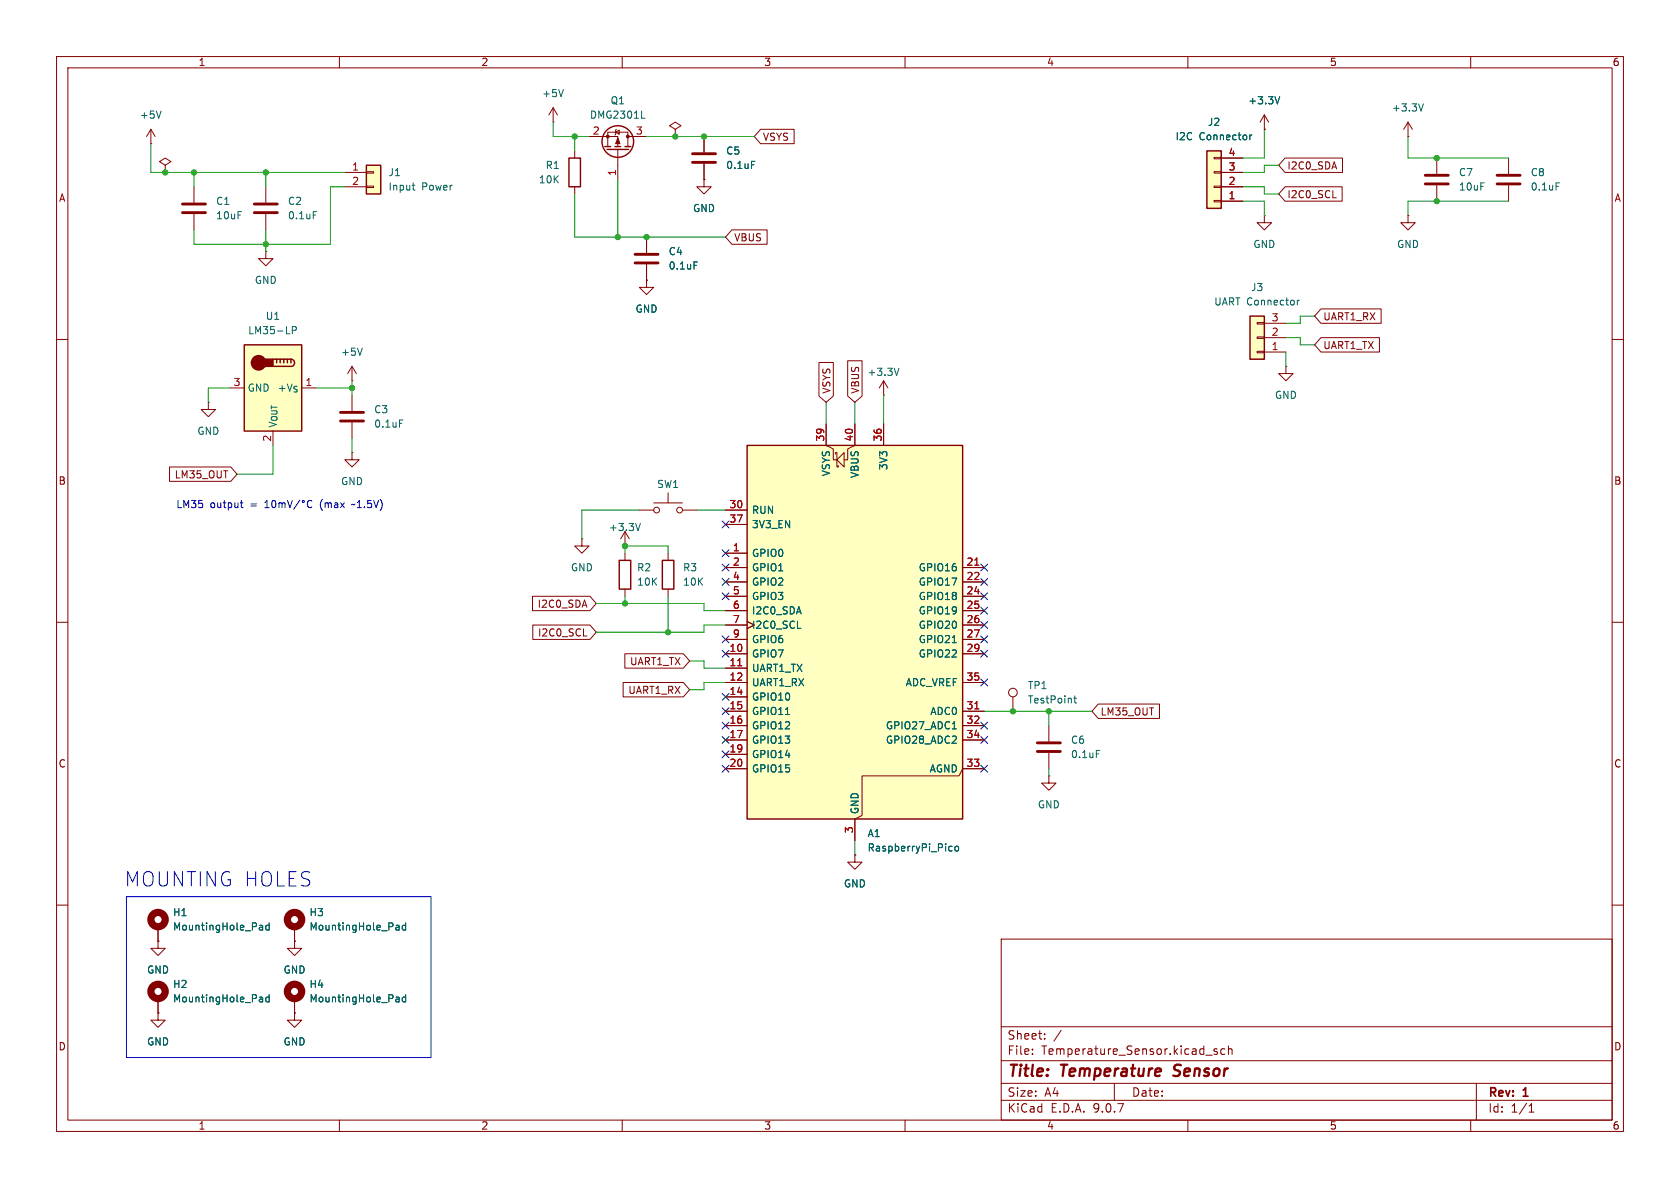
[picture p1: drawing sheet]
<svg xmlns="http://www.w3.org/2000/svg" width="297mm" height="210mm" viewBox="0 0 297 210" stroke-linecap="round" stroke-linejoin="round" font-family="sans-serif">
<g fill="none" stroke="#840000" stroke-width=".18">
<path d="M10 10h277v190h-277zM12 12h273v186h-273zM60 10v2M110 10v2M160 10v2M210 10v2M260 10v2M26.7 25.4h.1M26.7 22.9l-.8 1.2M26.7 22.9l.7 1.2M26.7 22.9v2.5M29.2 29.2l1-.6-1-.7-1 .7 1 .6v1.3"/>
<path d="M29.2 30.5h.1M34.3 33v2.8M34.3 37.8v2.8M47 33v2.8M47 37.8v2.8M101.6 26.7v1.2M101.6 33v1.3M10 60h2M36.8 71.1v1.3h1.3l-1.3 1.3-1.2-1.3h1.2M36.8 71.1h.1M62.2 69.9v2.7M62.2 74.7v2.8"/>
<path d="M285 60h2M62.2 80v1.3h1.3l-1.3 1.3-1.2-1.3h1.2M62.2 80h.1M102.9 95.3v1.2h1.2l-1.2 1.3-1.3-1.3h1.3M102.9 95.3h.1M110.5 96.5h.1M110.5 94v2.5M110.5 97.8v1.3M110.5 94l-.8 1.3M110.5 94l.8 1.3M113 90.2h2.6M115.6 88.9h5"/>
<path d="M118.1 87.1v1.8M118.1 97.8v1.3M120.6 90.2h2.6M10 110h2M110.5 104.1v1.3M118.1 104.1v1.3M285 110h2M185.4 137.2v1.2h1.3l-1.3 1.3-1.3-1.3h1.3M185.4 137.2h.1M185.4 128.3v2.8M185.4 133.1v2.8M10 160h2"/>
<path d="M27.9 179.1v1.2h1.3l-1.3 1.3-1.2-1.3h1.2M27.9 179.1h.1M27.9 166.4v1.2h1.3l-1.3 1.3-1.2-1.3h1.2M27.9 166.4h.1M27.9 163.8v2.6M52.1 166.4v1.2h1.2l-1.2 1.3-1.3-1.3h1.3M52.1 166.4h.1M52.1 163.8v2.6M177 166h108v32h-108zM285 160h2M60 198v2M110 198v2"/>
<path d="M160 198v2M177 194.5h108M177 191.5h108M177 187.5h108M177 181.5h108M182.5 186.3v.1M182.5 185.5v.1M184.7 183.6v.1M184.7 182.8v.1M187.6 182.1l-1.3 2M197 191.5v3M210 198v2"/>
<path d="M213.2 186.5h1.1M215.2 185.5l-.4-.1-.2 .2 .1 .2 .5 .2v.3h-.6M216.5 185.5l-.4-.1-.3 .3v.4l.2 .2h.5M217.2 185.5l.2-.1 .3 .1 .1 .9M217.2 184.9v1.5M260 198v2M261 191.5v6.5M270.3 196.6h.9M270.3 195.5l.4-.4v1.5"/>
<circle cx="116.1" cy="90.2" r=".51"/>
<circle cx="120.1" cy="90.2" r=".51"/>
</g>
<path d="M207.4 190.1l.3 .1M207.7 188.4l-.1 .4v.2" fill="none" stroke="#840000" stroke-width=".4"/>
<g fill="none" stroke="#840000" stroke-width="1.3">
<circle cx="27.9" cy="162.6" r="1.27"/>
<circle cx="52.1" cy="162.6" r="1.27"/>
</g>
<g fill="none" stroke="#006464" stroke-width=".18">
<path d="M28.5 19.6l-.4 1.3M55.4 37.4h.6M70.6 74.2h.6M113.2 92.5l-.4 1.3M193.8 132.7h.6M46 163.6h.4v.8M46.4 164.3l-.4 .1M46.4 163.9h-.4M47.6 163.6h-.4l-.2 .2 .1 .5h.5M47.6 163.1v1.3M70.1 163.6h.4l.1 .8M70.6 164.3l-.5 .1"/>
<path d="M70.6 163.9h-.5M71.7 163.6h-.3l-.3 .2 .1 .5h.5M71.7 163.1v1.3"/>
</g>
<path d="M100.6 27.9h2v5.1h-2zM109.5 99.1h2v5h-2zM117.1 99.1h2v5h-2z" fill="none" stroke="#840000" stroke-width=".25"/>
<path d="M32.3 36.1h4M32.3 37.6h4M45 36.1h4M45 37.6h4M60.2 72.9h4.1M60.2 74.4h4.1M183.4 131.3h4.1M183.4 132.8h4.1" fill="none" stroke="#840000" stroke-width=".51"/>
<path d="M43.2 61h10.1v15.2h-10.1z" fill="#ffffc2"/>
<path d="M43.2 61h10.1v15.2h-10.1zM48.3 63.5h3.1M48.3 64.8h3.1M48.9 63.5v.6M49.5 63.5v.6M50.2 63.5v.6M50.8 63.5v.6M51.4 63.5a.64 .64 0 0 1 .7 .6 .64 .64 0 0 1-.7 .7M51.4 63.5v.6" fill="none" stroke="#840000" stroke-width=".25"/>
<g fill="#840000" stroke="#840000" stroke-width=".25">
<path d="M46.4 63.5h1.9v1.3h-1.9z"/>
<circle cx="45.7" cy="64.1" r="1.27"/>
</g>
<g fill="none" stroke="#840000" stroke-width=".18">
<path d="M223.5 22.9h.1M223.5 20.3l-.7 1.3M223.5 20.3l.8 1.3M223.5 20.3v2.6M47 44.5v1.2h1.3l-1.3 1.3-1.3-1.3h1.3M47 44.5h.1M40.6 68.6h2.6M48.3 76.2v2.5M53.3 68.6h2.6M62.2 67.3h.1M62.2 64.8l-.7 1.2M62.2 64.8l.8 1.2"/>
<path d="M62.2 64.8v2.5"/>
</g>
<path d="M226.2 17.1l-.4 1.3M51.7 58.4l.6-.1 .1-.1-.1-.3-.6-.2v1.3M64 61.5l-.4 1.3" fill="none" stroke="#006464" stroke-width=".18"/>
<path d="M213.4 26.7h2.5v10.1h-2.5z" fill="#ffffc2"/>
<path d="M213.4 26.7h2.5v10.1h-2.5z" fill="none" stroke="#840000" stroke-width=".25"/>
<g fill="none" stroke="#840000" stroke-width=".18">
<path d="M214.6 35.4h1.3v.3h-1.3zM214.6 32.9h1.3v.2h-1.3zM214.6 30.4h1.3v.2h-1.3zM214.6 27.8h1.3v.3h-1.3zM215.9 35.6h3.8M215.9 33h3.8M215.9 30.5h3.8M215.9 27.9h3.8M254 27.9v2.8M254 32.8v2.8M266.7 27.9v2.8M266.7 32.8v2.8"/>
<path d="M156.2 69.9h.1M156.2 67.3l-.8 1.3M156.2 67.3l.8 1.3M156.2 67.3v2.6"/>
</g>
<path d="M220.9 23.9v.8M221.3 23.9l-.4 .2M275.1 32.3h.6M158.9 65.1l-.4 1.3" fill="none" stroke="#006464" stroke-width=".18"/>
<path d="M252 31h4M252 32.5h4M264.7 31h4M264.7 32.5h4" fill="none" stroke="#840000" stroke-width=".51"/>
<path d="M221 55.9h2.5v7.6h-2.5z" fill="#ffffc2"/>
<path d="M221 55.9h2.5v7.6h-2.5z" fill="none" stroke="#840000" stroke-width=".25"/>
<g fill="none" stroke="#840000" stroke-width=".18">
<path d="M223.5 38.1v1.3h1.3l-1.3 1.2-1.3-1.2h1.3M223.5 38.1h.1M248.9 38.1v1.3h1.3l-1.3 1.2-1.3-1.2h1.3M248.9 38.1h.1M248.9 24.1h.1M248.9 21.6l-.7 1.3M248.9 21.6l.8 1.3M248.9 21.6v2.5M222.2 59.6h1.3v.2h-1.3zM222.2 57h1.3v.3h-1.3zM223.5 59.7h3.8M223.5 57.2h3.8"/>
<path d="M222.2 62.1h1.3v.3h-1.3zM223.5 62.2h3.8M52.1 179.1v1.2h1.2l-1.2 1.3-1.3-1.3h1.3M52.1 179.1h.1"/>
</g>
<path d="M251.6 18.4l-.4 1.2M229.4 53.1v.8M229.7 53.1l-.3 .2" fill="none" stroke="#006464" stroke-width=".18"/>
<path d="M132.1 78.7h38.1v66.1h-38.1z" fill="#ffffc2"/>
<g fill="none" stroke="#840000" stroke-width=".25">
<path d="M106.9 25.9h1M107.3 26.4h3.8M108.7 25.9h1M110.5 25.9h1M132.1 78.7h38.1v66.1h-38.1z"/>
<circle cx="109.2" cy="25" r="2.79"/>
</g>
<g fill="none" stroke="#840000" stroke-width=".18">
<path d="M97.8 19.1l.8 1.2M97.8 19.1l-.8 1.2M97.8 19.1v2.5M97.8 21.6h.1M104.1 24.1h5.1v1.8M107.4 25.9v-2.5h3.6v2.5M108.8 23.4l.7-.4v.7zM109 22.9l-.2 .1v.7l-.1 .2M109.2 26.4v5.4M111 24.1h3.3M146 74.9v3.8l1.3 .7v1.9h.7M151.1 74.9v3.8l-1.2 .7v1.9h-.7"/>
<path d="M156.2 74.9v3.8M227.3 64.8v1.2h1.3l-1.3 1.3-1.2-1.3h1.2M227.3 64.8h.1M128.3 90.2h3.8M128.3 92.7h3.8M128.3 97.8h3.8M147.7 80.3v-.3h.3v2.6h.2v-.3M149.2 80v2.6l-1.2-1.3zM128.3 100.3h3.8M128.3 102.9h3.8M128.3 105.4h3.8M128.3 108h3.8"/>
<path d="M128.3 110.5h3.8M128.3 113h3.8M128.3 115.6h3.8M128.3 118.1h3.8M132.1 109.9l1.2 .6-1.2 .6M170.2 100.3h3.8M170.2 102.9h3.8M170.2 105.4h3.8M170.2 108h3.8M170.2 110.5h3.8M170.2 113h3.8M170.2 115.6h3.8"/>
<path d="M128.3 120.7h3.8M128.3 123.2h3.8M128.3 125.7h3.8M128.3 128.3h3.8M128.3 130.8h3.8M128.3 133.4h3.8M128.3 135.9h3.8M170.2 120.7h3.8M170.2 125.7h3.8M170.2 128.3h3.8M170.2 130.8h3.8M174 135.9h-3.8l-.7 1.3h-17.1v6.9l-1.3 .7v3.8"/>
<path d="M151.1 151.1v1.3h1.3l-1.3 1.3-1.2-1.3h1.2M151.1 151.1h.1M27.9 176.5v2.6M52.1 176.5v2.6"/>
</g>
<g fill="none" stroke="#006464" stroke-width=".18">
<path d="M99.6 15.8l-.4 1.3M113.4 20.9h.6M141 111.1h.6M168.4 113.6h.7M138.9 126.3h.7M168.4 128.8h.7M168 149.6l.3 .1M168.3 150.4h-.3M168.9 149.7l.1-.1 .4 .1 .1 .5-.1 .2h-.4l-.1-.1zM46 176.3h.4v.8M46.4 177l-.4 .1M46.4 176.6h-.4"/>
<path d="M47.6 176.3h-.4l-.2 .2 .1 .5h.5M47.6 175.8v1.3M70.1 176.3h.4l.1 .8M70.6 177l-.5 .1M70.6 176.6h-.5M71.7 176.3h-.3l-.3 .2 .1 .5h.5M71.7 175.8v1.3"/>
</g>
<path d="M172.3 99.9h.8M130.4 117.7h.7M172.3 125.3h.8" fill="none" stroke="#a90000" stroke-width=".18"/>
<g fill="#840000" stroke="#840000" stroke-width=".18">
<path d="M109.2 24.4l.4 1h-.8z"/>
<circle cx="111" cy="24.1" r=".25"/>
<circle cx="107.4" cy="24.1" r=".25"/>
</g>
<g fill="none" stroke="#840000" stroke-width="1.3">
<circle cx="27.9" cy="175.3" r="1.27"/>
<circle cx="52.1" cy="175.3" r="1.27"/>
</g>
<path d="M64.8 29.2h2.5v5.1h-2.5z" fill="#ffffc2"/>
<path d="M64.8 29.2h2.5v5.1h-2.5z" fill="none" stroke="#840000" stroke-width=".25"/>
<g fill="none" stroke="#840000" stroke-width=".18">
<path d="M61 30.5h3.8M61 33h3.8M64.8 30.4h1.2v.2h-1.2zM64.8 32.9h1.2v.2h-1.2zM119.4 22.9l1-.7-1-.6-1 .6 1 .7v1.2M119.4 24.1h.1M124.5 31.8v1.2h1.2l-1.2 1.3-1.3-1.3h1.3M124.5 31.8h.1M124.5 24.1v2.8M124.5 29v2.8M134.5 22.9h5.9v2.5h-5.9l-1.2-1.3zM215.9 30.5h3.8"/>
<path d="M215.9 33h3.8M215.9 35.6h3.8M215.9 27.9h3.8M223.5 22.9h.1M227.2 33h10.1v2.6h-10.1l-1.1-1.3zM227.2 27.9h10.1v2.6h-10.1l-1.1-1.3zM235.6 35h.6M114.3 49.5v1.3h1.3l-1.3 1.3-1.3-1.3h1.3M114.3 49.5h.1M114.3 41.9v2.8M114.3 46.7v2.8M129.4 40.6h6.2v2.6h-6.2l-1.1-1.3z"/>
<path d="M233.5 59.7h10.4v2.5h-10.4l-1.1-1.2zM233.5 54.6h10.7v2.6h-10.7l-1.1-1.3zM144.8 64.1h2.5v5.9l-1.3 1.1-1.2-1.1zM146 74.9v3.8M149.9 63.8h2.5v6.2l-1.3 1.1-1.2-1.1zM151.1 74.9v3.8M156.2 74.9v3.8M30 82.5h10.8l1.1 1.3-1.1 1.3h-10.8zM128.3 90.2h3.8M128.3 92.7h3.8M128.3 97.8h3.8M94.1 105.4h10.2l1.1 1.3-1.1 1.3h-10.2z"/>
<path d="M94.2 110.5h10.1l1.1 1.3-1.1 1.2h-10.1zM103.2 112.4h.6M110.5 115.6h10.3l1.1 1.2-1.1 1.3h-10.3zM128.3 100.3h3.8M128.3 102.9h3.8M128.3 105.4h3.8M128.3 108h3.8M128.3 110.5h3.8M128.3 113h3.8M128.3 115.6h3.8M128.3 118.1h3.8M132.1 109.9l1.2 .6-1.2 .6"/>
<path d="M170.2 100.3h3.8M170.2 102.9h3.8M170.2 105.4h3.8M170.2 108h3.8M170.2 110.5h3.8M170.2 113h3.8M170.2 115.6h3.8M110.2 120.6h10.6l1.1 1.3-1.1 1.3h-10.6zM128.3 120.7h3.8M128.3 123.2h3.8M128.3 125.7h3.8M128.3 128.3h3.8"/>
<path d="M128.3 130.8h3.8M128.3 133.4h3.8M128.3 135.9h3.8M170.2 120.7h3.8M170.2 125.7h3.8M170.2 128.3h3.8M170.2 130.8h3.8M170.2 135.9h3.8M179.1 123.2v2.5M194.2 124.5h10.8v2.5h-10.8l-1.2-1.3zM151.1 151.1h.1M151.1 144.8v3.8"/>
<path d="M27.9 166.4h.1M27.9 179.1h.1M27.9 163.8v2.6M27.9 176.5v2.6M52.1 166.4h.1M52.1 179.1h.1M52.1 163.8v2.6M52.1 176.5v2.6"/>
<circle cx="179.1" cy="122.4" r=".76"/>
</g>
<g fill="none" stroke="#006464" stroke-width=".18">
<path d="M226.2 17.1l-.4 1.3M72.9 32.8h.4M73 33.4l.3 .2M132.9 28.5h.6M220.9 23.9v.8M221.3 23.9l-.4 .2M122.7 46.3h.6M141 111.1h.6M168.4 113.6h.7M138.9 126.3h.7M168.4 128.8h.7M189.8 123.4h.5"/>
<path d="M190 123v1.1l.3 .2M168 149.6l.3 .1M168.3 150.4h-.3M168.9 149.7l.1-.1 .4 .1 .1 .5-.1 .2h-.4l-.1-.1zM46 163.6h.4v.8M46 176.3h.4v.8M46.4 164.3l-.4 .1M46.4 163.9h-.4M46.4 177l-.4 .1M46.4 176.6h-.4M47.6 163.6h-.4l-.2 .2 .1 .5h.5M47.6 163.1v1.3"/>
<path d="M47.6 175.8v1.3M47.6 176.3h-.4l-.2 .2 .1 .5h.5M70.1 163.6h.4l.1 .8M70.1 176.3h.4l.1 .8M70.6 164.3l-.5 .1M70.6 163.9h-.5M70.6 177l-.5 .1M70.6 176.6h-.5M71.7 163.6h-.3l-.3 .2 .1 .5h.5M71.7 176.3h-.3l-.3 .2 .1 .5h.5M71.7 163.1v1.3M71.7 175.8v1.3"/>
</g>
<path d="M122.4 27.2h4.1M122.4 28.7h4.1M112.3 45h4M112.3 46.5h4" fill="none" stroke="#840000" stroke-width=".51"/>
<g fill="none" stroke="#009600" stroke-width=".18">
<path d="M26.7 25.4v5.1h34.3M34.3 30.5v2.5M47 30.5v2.5M61 33h-2.6v10.2h-24.1v-2.6M97.8 21.6v2.5h6.3M101.6 24.1v2.6M101.6 34.3v7.6h26.7M109.2 31.8v10.1M114.3 24.1h19M219.7 33h3.8v1.3h2.6M219.7 35.6h3.8v2.5M223.5 22.9v5h-3.8"/>
<path d="M226.1 29.2h-2.6v1.3h-3.8M248.9 24.1v3.8h17.8M266.7 35.6h-17.8v2.5M47 40.6v3.9M227.3 59.7h2.6v1.3h2.5M232.4 55.9h-2.5v1.3h-2.6M40.6 68.6h-3.8v2.5M48.3 78.7v5.1h-6.4M55.9 68.6h6.3M62.2 67.3v2.6M62.2 77.5v2.5M146 71.1v3.8"/>
<path d="M151.1 71.1v3.8M156.2 69.9v5M227.3 62.2v2.6M110.5 97.8v-1.3h7.6v1.3M113 90.2h-10.1v5.1M123.2 90.2h5.1M105.4 106.7h19.1v1.3h3.8M110.5 105.4v1.3M118.1 105.4v6.4M121.9 116.8h2.6v1.3h3.8M128.3 110.5h-3.8v1.3h-19.1M128.3 120.7h-3.8v1.2h-2.6"/>
<path d="M174 125.7h19M185.4 125.7v2.6M185.4 135.9v1.3M151.1 148.6v2.5"/>
</g>
<g fill="none" stroke="#000084" stroke-width=".18">
<path d="M127.7 97.2l1.2 1.2M127.7 92.1l1.2 1.2M127.7 99.7l1.2 1.2M128.9 97.2l-1.2 1.2M128.9 92.1l-1.2 1.2M128.9 99.7l-1.2 1.2M173.4 99.7l1.2 1.2M174.6 99.7l-1.2 1.2M127.7 104.8l1.2 1.2M127.7 102.3l1.2 1.2M127.7 112.4l1.2 1.2M127.7 115l1.2 1.2"/>
<path d="M128.9 104.8l-1.2 1.2M128.9 102.3l-1.2 1.2M128.9 112.4l-1.2 1.2M128.9 115l-1.2 1.2M173.4 112.4l1.2 1.2M173.4 109.9l1.2 1.2M173.4 102.3l1.2 1.2M173.4 107.3l1.2 1.3M173.4 104.8l1.2 1.2M173.4 115l1.2 1.2M174.6 112.4l-1.2 1.2M174.6 109.9l-1.2 1.2"/>
<path d="M174.6 102.3l-1.2 1.2M174.6 107.3l-1.2 1.3M174.6 104.8l-1.2 1.2M174.6 115l-1.2 1.2M127.7 122.6l1.2 1.2M127.7 135.3l1.2 1.2M127.7 130.2l1.2 1.2M127.7 132.7l1.2 1.3M127.7 127.7l1.2 1.2M127.7 125.1l1.2 1.2M128.9 122.6l-1.2 1.2M128.9 135.3l-1.2 1.2"/>
<path d="M128.9 130.2l-1.2 1.2M128.9 132.7l-1.2 1.3M128.9 127.7l-1.2 1.2M128.9 125.1l-1.2 1.2M173.4 130.2l1.2 1.2M173.4 120l1.2 1.3M173.4 127.7l1.2 1.2M173.4 135.3l1.2 1.2M174.6 130.2l-1.2 1.2M174.6 120l-1.2 1.3M174.6 127.7l-1.2 1.2M174.6 135.3l-1.2 1.2"/>
</g>
<g fill="none" stroke="#0000c2" stroke-width=".18">
<path d="M42.5 88.9h.5M42.7 88.5v1.1l.3 .1M46.8 89.7h.8M46.8 88.8l.4-.3v1.2M48.2 88.5h.2a.68 .68 0 0 1 .4 .6 .68 .68 0 0 1-.4 .6 .84 .84 0 0 1-.2-1.2zM49.3 89l.4-.1 .2 .2M49.3 88.9v.8M49.9 89.1l.1-.2 .3 .1 .1 .7M49.9 89.1v.6M50.8 88.5l.5 1.2 .4-1.2M53 88.4l-1.1 1.6M55.1 88.6a.6 .6 0 0 0-.8 .4 .6 .6 0 0 0 .6 .7l.2-.1"/>
<path d="M62.1 89.3l.2-.2 .3 .2M22.4 158.5h53.8v28.4h-53.8z"/>
<circle cx="53.6" cy="88.6" r=".18"/>
</g>
<path d="M172.3 99.9h.8M130.4 117.7h.7M172.3 125.3h.8" fill="none" stroke="#a90000" stroke-width=".18"/>
<g fill="#009600" stroke="#009600" stroke-width=".18">
<circle cx="118.1" cy="111.8" r=".46"/>
<circle cx="110.5" cy="96.5" r=".46"/>
<circle cx="185.4" cy="125.7" r=".46"/>
<circle cx="179.1" cy="125.7" r=".46"/>
<circle cx="124.5" cy="24.1" r=".46"/>
<circle cx="119.4" cy="24.1" r=".46"/>
<circle cx="109.2" cy="41.9" r=".46"/>
<circle cx="114.3" cy="41.9" r=".46"/>
<circle cx="47" cy="30.5" r=".46"/>
<circle cx="101.6" cy="24.1" r=".46"/>
<circle cx="254" cy="35.6" r=".46"/>
<circle cx="254" cy="27.9" r=".46"/>
<circle cx="47" cy="43.2" r=".46"/>
<circle cx="62.2" cy="68.6" r=".46"/>
<circle cx="34.3" cy="30.5" r=".46"/>
<circle cx="29.2" cy="30.5" r=".46"/>
<circle cx="110.5" cy="106.7" r=".46"/>
</g>
<text font-size="3.5" fill="#0000c2" x="22" y="157">MOUNTING HOLES</text>
<g font-size="2.8" fill="#840000">
<text x="178" y="190.9">Title:</text>
<text x="187.7" y="190.9">Temperature</text>
<text x="208.4" y="190.9">Sensor</text>
</g>
<g font-size="2.1" fill="#840000">
<text x="178" y="184">Sheet:</text>
<text x="178" y="186.7">File:</text>
<text x="184.1" y="186.7">Temperature_Sensor.kicad_sch</text>
<text x="178" y="196.9">KiCad</text>
<text x="178" y="194.1">Size:</text>
<text x="184.7" y="194.1">A4</text>
<text x="185.7" y="196.9">E.D.A.</text>
<text x="193.3" y="196.9">9.0.7</text>
<text x="200" y="194.1">Date:</text>
<text x="263" y="194.3">Rev:</text>
<text x="263" y="196.9">Id:</text>
<text x="267.1" y="196.9">1/1</text>
<text x="269.4" y="194.3">1</text>
</g>
<g font-size="1.8" fill="#840000">
<text x="35" y="11.9">1</text>
<text x="85" y="11.9">2</text>
<text x="135" y="11.9">3</text>
<text x="185" y="11.9">4</text>
<text x="235" y="11.9">5</text>
<text x="285" y="11.9">6</text>
<text x="134.8" y="25.1">VSYS</text>
<text x="10.3" y="35.9">A</text>
<text x="227.5" y="35.2">I2C0_SCL</text>
<text x="227.5" y="30.2">I2C0_SDA</text>
<text x="285.3" y="35.9">A</text>
<text x="129.7" y="42.9">VBUS</text>
<text x="233.8" y="56.8">UART1_RX</text>
<text x="233.8" y="61.9">UART1_TX</text>
<text x="147" y="69.7" transform="rotate(-90 147 69.7)">VSYS</text>
<text x="152.1" y="69.7" transform="rotate(-90 152.1 69.7)">VBUS</text>
<text x="10.3" y="85.9">B</text>
<text x="30.8" y="84.8">LM35_OUT</text>
<text x="285.3" y="85.9">B</text>
<text x="94.9" y="107.6">I2C0_SDA</text>
<text x="95" y="112.7">I2C0_SCL</text>
<text x="111.3" y="117.8">UART1_TX</text>
<text x="111" y="122.9">UART1_RX</text>
<text x="194.5" y="126.7">LM35_OUT</text>
<text x="10.3" y="135.9">C</text>
<text x="285.3" y="135.9">C</text>
<text x="10.3" y="185.9">D</text>
<text x="285.3" y="185.9">D</text>
<text x="35" y="199.9">1</text>
<text x="85" y="199.9">2</text>
<text x="135" y="199.9">3</text>
<text x="185" y="199.9">4</text>
<text x="235" y="199.9">5</text>
<text x="285" y="199.9">6</text>
</g>
<g font-size="1.8" fill="#006464">
<text x="95.8" y="17.4">+5V</text>
<text x="24.6" y="21.2">+5V</text>
<text x="104.2" y="21.2">DMG2301L</text>
<text x="107.8" y="18.6">Q1</text>
<text x="213.4" y="22.5">J2</text>
<text x="220.6" y="18.6">+3.3V</text>
<text x="246" y="19.9">+3.3V</text>
<text x="128.3" y="27.5">C5</text>
<text x="207.7" y="25">I2C</text>
<text x="212" y="25">Connector</text>
<text x="68.6" y="31.3">J1</text>
<text x="68.6" y="33.9">Input</text>
<text x="74.5" y="33.9">Power</text>
<text x="95.2" y="32.6">10K</text>
<text x="96.4" y="30.1">R1</text>
<text x="128.3" y="30.1">0.1uF</text>
<text x="257.8" y="31.3">C7</text>
<text x="257.8" y="33.9">10uF</text>
<text x="270.5" y="31.3">C8</text>
<text x="270.5" y="33.9">0.1uF</text>
<text x="38.1" y="36.4">C1</text>
<text x="38.1" y="39">10uF</text>
<text x="50.8" y="36.4">C2</text>
<text x="50.8" y="39">0.1uF</text>
<text x="122.4" y="37.7">GND</text>
<text x="118.1" y="45.3">C4</text>
<text x="118.1" y="47.9">0.1uF</text>
<text x="221.5" y="44">GND</text>
<text x="246.9" y="44">GND</text>
<text x="45" y="50.4">GND</text>
<text x="221.1" y="51.7">J3</text>
<text x="43.8" y="59.3">LM35-LP</text>
<text x="46.9" y="56.7">U1</text>
<text x="112.3" y="55.5">GND</text>
<text x="214.6" y="54.2">UART Connector</text>
<text x="60.2" y="63.1">+5V</text>
<text x="43.7" y="69.4">GND</text>
<text x="48.9" y="69.4">+V_{S}</text>
<text x="153.3" y="66.6">+3.3V</text>
<text x="225.3" y="70.7">GND</text>
<text x="34.8" y="77.1">GND</text>
<text x="49.1" y="75.7" transform="rotate(-90 49.1 75.7)">V_{OUT}</text>
<text x="66" y="73.3">C3</text>
<text x="66" y="75.8">0.1uF</text>
<text x="157.1" y="83.2" transform="rotate(-90 157.1 83.2)">3V3</text>
<text x="60.2" y="86">GND</text>
<text x="116.1" y="86.5">SW1</text>
<text x="146.9" y="84.3" transform="rotate(-90 146.9 84.3)">VSYS</text>
<text x="152" y="84.6" transform="rotate(-90 152 84.6)">VBUS</text>
<text x="107.5" y="94.1">+3.3V</text>
<text x="132.8" y="91">RUN</text>
<text x="132.8" y="93.6">3V3_EN</text>
<text x="100.8" y="101.2">GND</text>
<text x="112.5" y="101.2">R2</text>
<text x="120.7" y="101.2">R3</text>
<text x="132.8" y="98.7">GPIO0</text>
<text x="132.8" y="101.2">GPIO1</text>
<text x="162.3" y="101.2">GPIO16</text>
<text x="112.5" y="103.7">10K</text>
<text x="120.7" y="103.7">10K</text>
<text x="132.8" y="103.7">GPIO2</text>
<text x="132.8" y="106.3">GPIO3</text>
<text x="162.3" y="103.7">GPIO17</text>
<text x="162.3" y="106.3">GPIO18</text>
<text x="132.8" y="108.8">I2C0_SDA</text>
<text x="132.8" y="111.4">I2C0_SCL</text>
<text x="132.8" y="113.9">GPIO6</text>
<text x="162.3" y="108.8">GPIO19</text>
<text x="162.3" y="111.4">GPIO20</text>
<text x="162.3" y="113.9">GPIO21</text>
<text x="132.8" y="116.4">GPIO7</text>
<text x="132.8" y="119">UART1_TX</text>
<text x="162.3" y="116.4">GPIO22</text>
<text x="132.8" y="121.5">UART1_RX</text>
<text x="132.8" y="124.1">GPIO10</text>
<text x="160" y="121.5">ADC_VREF</text>
<text x="181.6" y="122">TP1</text>
<text x="181.6" y="124.6">TestPoint</text>
<text x="132.8" y="126.6">GPIO11</text>
<text x="132.8" y="129.1">GPIO12</text>
<text x="132.8" y="131.7">GPIO13</text>
<text x="156.5" y="129.1">GPIO27_ADC1</text>
<text x="156.5" y="131.7">GPIO28_ADC2</text>
<text x="164.4" y="126.6">ADC0</text>
<text x="189.2" y="131.7">C6</text>
<text x="132.8" y="134.2">GPIO14</text>
<text x="132.8" y="136.8">GPIO15</text>
<text x="164.3" y="136.8">AGND</text>
<text x="189.2" y="134.2">0.1uF</text>
<text x="183.4" y="143.1">GND</text>
<text x="152" y="144" transform="rotate(-90 152 144)">GND</text>
<text x="153.3" y="148.2">A1</text>
<text x="153.3" y="150.7">RaspberryPi_Pico</text>
<text x="149.1" y="157.1">GND</text>
<text x="30.5" y="162.2">H1</text>
<text x="30.5" y="164.7">MountingHole_Pad</text>
<text x="54.6" y="162.2">H3</text>
<text x="54.6" y="164.7">MountingHole_Pad</text>
<text x="25.9" y="172.3">GND</text>
<text x="50" y="172.3">GND</text>
<text x="30.5" y="174.9">H2</text>
<text x="30.5" y="177.4">MountingHole_Pad</text>
<text x="54.6" y="174.9">H4</text>
<text x="54.6" y="177.4">MountingHole_Pad</text>
<text x="25.9" y="185">GND</text>
<text x="50" y="185">GND</text>
</g>
<g font-size="1.8" fill="#a90000">
<text x="104.7" y="23.9">2</text>
<text x="112.3" y="23.9">3</text>
<text x="217.1" y="27.7">4</text>
<text x="62.2" y="30.2">1</text>
<text x="62.2" y="32.8">2</text>
<text x="109" y="31.2" transform="rotate(-90 109 31.2)">1</text>
<text x="217.1" y="35.3">1</text>
<text x="217.1" y="32.8">2</text>
<text x="217.1" y="30.2">3</text>
<text x="224.7" y="59.4">2</text>
<text x="224.7" y="56.9">3</text>
<text x="224.7" y="62">1</text>
<text x="41.2" y="68.3">3</text>
<text x="53.9" y="68.3">1</text>
<text x="48" y="78.2" transform="rotate(-90 48 78.2)">2</text>
<text x="145.8" y="78.1" transform="rotate(-90 145.8 78.1)">39</text>
<text x="150.9" y="78.1" transform="rotate(-90 150.9 78.1)">40</text>
<text x="156" y="78.1" transform="rotate(-90 156 78.1)">36</text>
<text x="128.9" y="89.9">30</text>
<text x="128.9" y="92.5">37</text>
<text x="129.5" y="97.5">1</text>
<text x="129.5" y="100.1">2</text>
<text x="170.8" y="100.1">21</text>
<text x="129.5" y="102.6">4</text>
<text x="129.5" y="105.2">5</text>
<text x="129.5" y="107.7">6</text>
<text x="170.8" y="102.6">22</text>
<text x="170.8" y="105.2">24</text>
<text x="170.8" y="107.7">25</text>
<text x="129.5" y="110.2">7</text>
<text x="129.5" y="112.8">9</text>
<text x="170.8" y="110.2">26</text>
<text x="170.8" y="112.8">27</text>
<text x="128.9" y="115.3">10</text>
<text x="128.9" y="117.9">11</text>
<text x="170.8" y="115.3">29</text>
<text x="128.9" y="120.4">12</text>
<text x="128.9" y="122.9">14</text>
<text x="128.9" y="125.5">15</text>
<text x="170.8" y="120.4">35</text>
<text x="170.8" y="125.5">31</text>
<text x="128.9" y="128">16</text>
<text x="128.9" y="130.6">17</text>
<text x="170.8" y="128">32</text>
<text x="170.8" y="130.6">34</text>
<text x="128.9" y="133.1">19</text>
<text x="128.9" y="135.6">20</text>
<text x="170.8" y="135.6">33</text>
<text x="150.9" y="147.4" transform="rotate(-90 150.9 147.4)">3</text>
</g>
<g font-size="1.8" fill="#0000c2">
<text x="31.1" y="90">LM35</text>
<text x="37.1" y="90">output</text>
<text x="44.4" y="90">=</text>
<text x="57" y="90">(max</text>
<text x="62.9" y="90">~1.5V)</text>
</g>
</svg>
